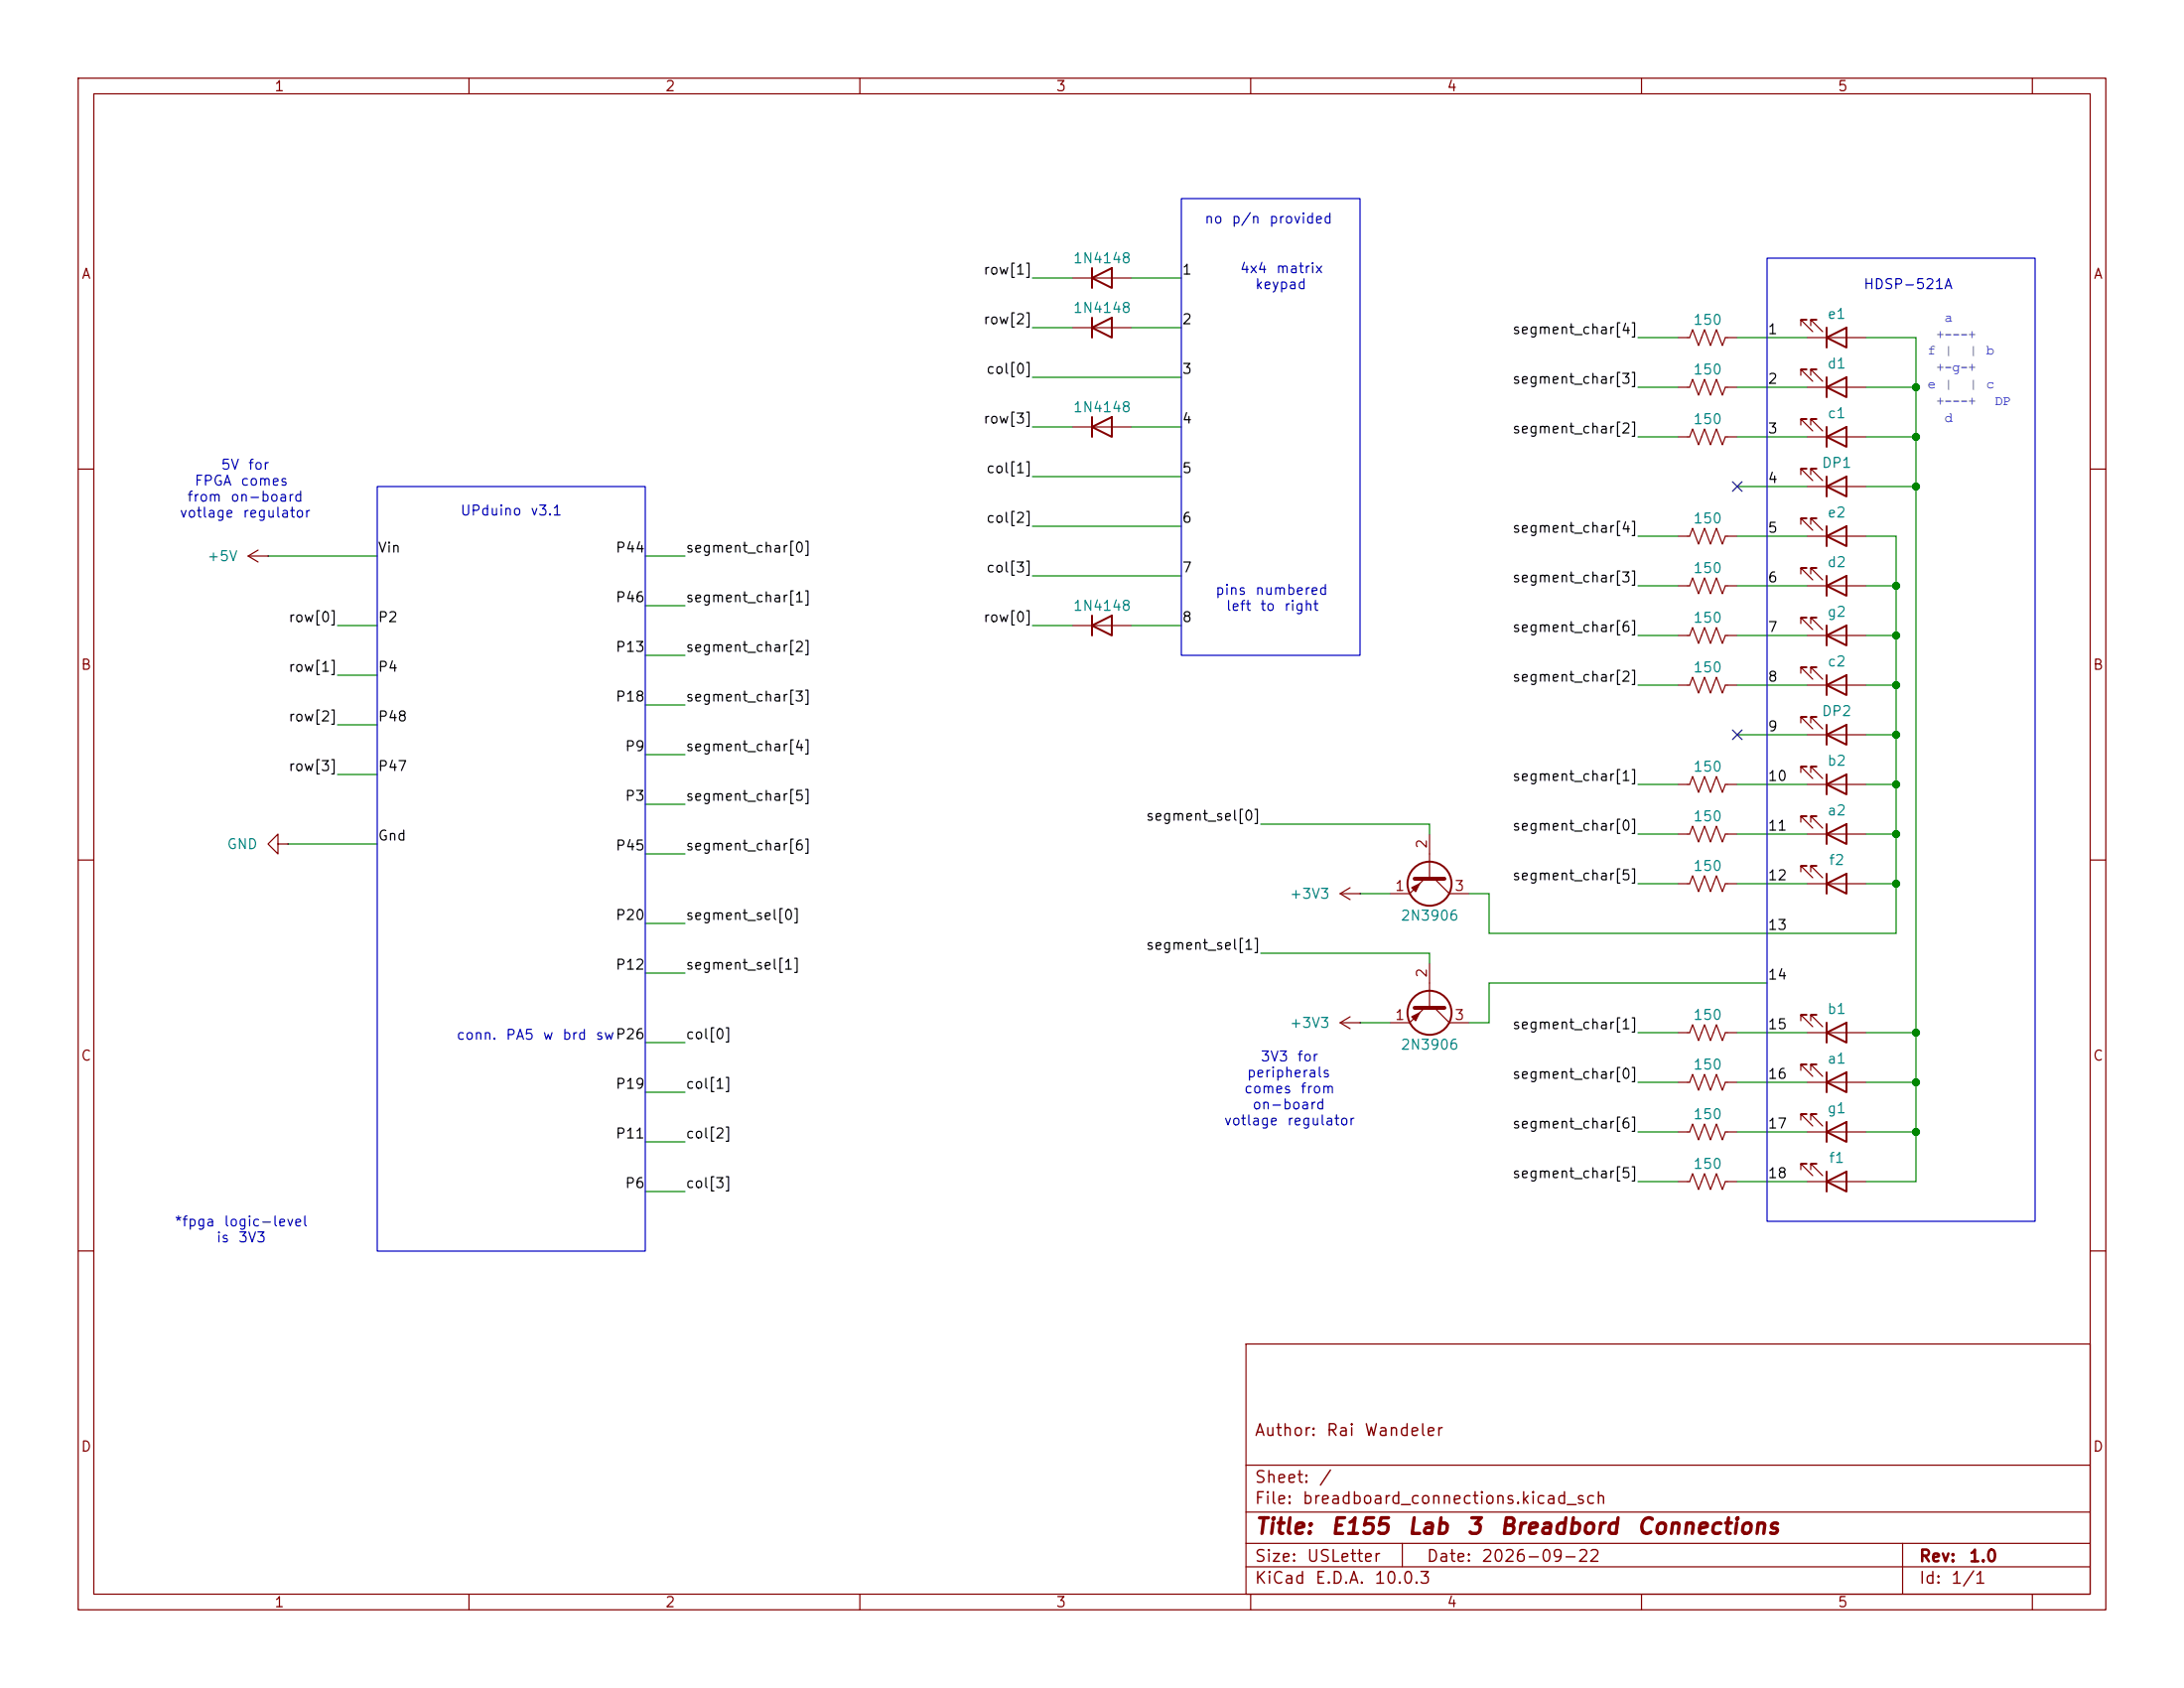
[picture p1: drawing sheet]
<svg xmlns="http://www.w3.org/2000/svg" width="279mm" height="216mm" viewBox="0 0 279 216" stroke-linecap="round" stroke-linejoin="round" font-family="sans-serif">
<g fill="none" stroke="#840000" stroke-width=".15">
<path d="M10 10h259.4v195.9h-259.4zM12 12h255.4v191.9h-255.4zM60 10v2M110 10v2M160 10v2M210 10v2M260 10v2M137.2 35.6h7.6M137.2 54.6h7.6M137.2 41.9h7.6M214.6 49.5h1.6l.3-1 .8 2 .8-2 .7 2 .8-2 .7 2 .4-1h1.5M214.6 43.2h1.6l.3-1 .8 2 .8-2 .7 2 .8-2 .7 2 .4-1h1.5"/>
<path d="M214.6 55.9h1.6l.3-1 .8 2 .8-2 .7 2 .8-2 .7 2 .4-1h1.5M230.4 54.4v-.8h.7h-.7l1.5 1.5M230.4 48v-.8h.7h-.7l1.5 1.6M230.4 41.7v-.8h.7h-.7l1.5 1.5M231.1 55.9h7.7M231.1 49.5h7.7M231.1 43.2h7.7M231.6 54.4v-.8h.8h-.8l1.6 1.5M231.6 48v-.8h.8h-.8l1.6 1.6M231.6 41.7v-.8h.8h-.8l1.6 1.5M10 60h2M31.7 71.1l1.3 .8"/>
<path d="M31.7 71.1h2.6M33 70.4l-1.3 .7M34.3 71.1h.1M214.6 68.6h1.6l.3-1 .8 2 .8-2 .7 2 .8-2 .7 2 .4-1h1.5M214.6 74.9h1.6l.3-1 .8 2 .8-2 .7 2 .8-2 .7 2 .4-1h1.5M230.4 67.1v-.8h.7h-.7l1.5 1.5M230.4 60.7v-.8h.7h-.7l1.5 1.6M230.4 79.8v-.8h.7h-.7l1.5 1.5M230.4 73.4v-.8h.7h-.7l1.5 1.6M231.1 68.6h7.7M231.1 62.2h7.7M231.1 74.9h7.7"/>
<path d="M231.6 67.1v-.8h.8h-.8l1.6 1.5M231.6 60.7v-.8h.8h-.8l1.6 1.6M231.6 79.8v-.8h.8h-.8l1.6 1.5M231.6 73.4v-.8h.8h-.8l1.6 1.6M267.4 60h2M137.2 80h7.6M214.6 81.3h1.6l.3-1 .8 2 .8-2 .7 2 .8-2 .7 2 .4-1h1.5M214.6 87.6h1.6l.3-1 .8 2 .8-2 .7 2 .8-2 .7 2 .4-1h1.5M230.4 92.5v-.8h.7h-.7l1.5 1.5M230.4 86.1v-.8h.7h-.7l1.5 1.6M230.4 98.8v-.8h.7h-.7l1.5 1.6M231.1 81.3h7.7"/>
<path d="M231.1 87.6h7.7M231.1 94h7.7M231.6 92.5v-.8h.8h-.8l1.6 1.5M231.6 86.1v-.8h.8h-.8l1.6 1.6M231.6 98.8v-.8h.8h-.8l1.6 1.6M10 110h2M35.6 108v-1.3l-1.3 1.3 1.3 1.2v-1.2h1.2M36.8 108h.1M171.4 114.3h2.6M171.4 114.3l1.3 .8M172.7 113.5l-1.3 .8M174 114.3h.1"/>
<path d="M182.2 112.4l-1.9 1.9h-2.5M182.9 106.7v5.7M183.5 112.4l1.9 1.9h2.6M214.6 100.3h1.6l.3-1 .8 2 .8-2 .7 2 .8-2 .7 2 .4-1h1.5M214.6 106.7h1.6l.3-1 .8 2 .8-2 .7 2 .8-2 .7 2 .4-1h1.5M214.6 113h1.6l.3-1 .8 2 .8-2 .7 2 .8-2 .7 2 .4-1h1.5M230.4 111.5v-.8h.7h-.7l1.5 1.6M230.4 105.2v-.8h.7h-.7l1.5 1.5M231.1 100.3h7.7M231.1 106.7h7.7M231.1 113h7.7M231.6 111.5v-.8h.8h-.8l1.6 1.6"/>
<path d="M231.6 105.2v-.8h.8h-.8l1.6 1.5M267.4 110h2M171.4 130.8h2.6M171.4 130.8l1.3 .8M172.7 130l-1.3 .8M174 130.8h.1M182.2 128.9l-1.9 1.9h-2.5M182.9 123.2v5.7M183.5 128.9l1.9 1.9h2.6M214.6 138.4h1.6l.3-1 .8 2 .8-2 .7 2 .8-2 .7 2 .4-1h1.5M214.6 132.1h1.6l.3-1 .8 2 .8-2 .7 2 .8-2 .7 2 .4-1h1.5M230.4 136.9v-.8h.7h-.7l1.5 1.6"/>
<path d="M230.4 130.6v-.8h.7h-.7l1.5 1.5M231.1 138.4h7.7M231.1 132.1h7.7M231.6 136.9v-.8h.8h-.8l1.6 1.6M231.6 130.6v-.8h.8h-.8l1.6 1.5M214.6 144.8h1.6l.3-1 .8 2 .8-2 .7 2 .8-2 .7 2 .4-1h1.5M214.6 151.1h1.6l.3-1 .8 2 .8-2 .7 2 .8-2 .7 2 .4-1h1.5M230.4 143.3v-.8h.7h-.7l1.5 1.5M230.4 149.6v-.8h.7h-.7l1.5 1.6M231.1 144.8h7.7M231.1 151.1h7.7M231.6 143.3v-.8h.8h-.8l1.6 1.5"/>
<path d="M231.6 149.6v-.8h.8h-.8l1.6 1.6M10 160h2M159.4 171.9h108v32h-108zM267.4 160h2M159.4 197.4h108M159.4 193.4h108M159.4 187.4h108M179.4 197.4v3M243.4 197.4v6.5M60 203.9v2M110 203.9v2M159.4 200.4h108"/>
<path d="M160 203.9v2M210 203.9v2M260 203.9v2"/>
</g>
<g fill="none" stroke="#840000" stroke-width=".25">
<path d="M139.7 35.6l2.5-1.3v2.5zM139.7 34.3v2.5M139.7 54.6l2.5-1.3v2.6zM139.7 41.9l2.5-1.3v2.6zM139.7 40.6v2.6M139.7 53.3v2.6M233.7 55.9l2.5-1.3v2.6zM233.7 49.5l2.5-1.2v2.5zM233.7 43.2l2.5-1.3v2.6zM233.7 41.9v2.6M233.7 48.3v2.5M233.7 54.6v2.6"/>
<path d="M139.7 78.7v2.6M233.7 68.6l2.5-1.3v2.6zM233.7 62.2l2.5-1.2v2.5zM233.7 74.9l2.5-1.2v2.5zM233.7 61v2.5M233.7 67.3v2.6M233.7 73.7v2.5M139.7 80l2.5-1.3v2.6zM233.7 81.3l2.5-1.3v2.6zM233.7 94l2.5-1.3v2.6zM233.7 87.6l2.5-1.2v2.5zM233.7 80v2.6"/>
<path d="M233.7 86.4v2.5M233.7 92.7v2.6M233.7 99.1v2.5M233.7 113l2.5-1.2v2.5zM233.7 106.7l2.5-1.3v2.6zM233.7 100.3l2.5-1.2v2.5zM233.7 105.4v2.6M233.7 111.8v2.5M233.7 138.4l2.5-1.2v2.5zM233.7 132.1l2.5-1.3v2.6zM233.7 130.8v2.6M233.7 137.2v2.5"/>
<path d="M233.7 144.8l2.5-1.3v2.6zM233.7 151.1l2.5-1.2v2.5zM233.7 143.5v2.6M233.7 149.9v2.5"/>
<circle cx="182.9" cy="113" r="2.82"/>
<circle cx="182.9" cy="129.5" r="2.82"/>
</g>
<path d="M181 112.4h3.8M181 128.9h3.8" fill="none" stroke="#840000" stroke-width=".51"/>
<g fill="#840000" stroke="#840000" stroke-width=".15">
<path d="M180.6 113.5l1-.5-.5 1z"/>
<path d="M180.6 130l1-.5-.5 1.1z"/>
</g>
<g fill="none" stroke="#008400" stroke-width=".15">
<path d="M132.1 35.6h5.1M144.8 35.6h6.3M132.1 54.6h5.1M132.1 48.3h19M132.1 41.9h5.1M144.8 54.6h6.3M144.8 41.9h6.3M209.5 49.5h5.1M209.5 55.9h5.1M209.5 43.2h5.1M222.2 49.5h8.9M222.2 55.9h8.9"/>
<path d="M222.2 43.2h8.9M238.8 43.2h6.3v107.9h-6.3M238.8 49.5h6.3M238.8 55.9h6.3M34.3 71.1h14M82.5 71.1h5.1M82.5 77.5h5.1M132.1 67.3h19M132.1 61h19M132.1 73.7h19M209.5 68.6h5.1M209.5 74.9h5.1"/>
<path d="M222.2 68.6h8.9M222.2 74.9h8.9M222.2 62.2h8.9M238.8 68.6h3.8v50.8h-52.1v-5.1h-2.5M238.8 74.9h3.8M238.8 62.2h6.3M43.2 86.4h5.1M43.2 80h5.1M43.2 92.7h5.1M43.2 99.1h5.1M82.5 90.2h5.1M82.5 83.8h5.1"/>
<path d="M82.5 96.5h5.1M132.1 80h5.1M144.8 80h6.3M209.5 87.6h5.1M209.5 81.3h5.1M222.2 87.6h8.9M222.2 81.3h8.9M222.2 94h8.9M238.8 87.6h3.8M238.8 81.3h3.8M238.8 94h3.8M36.8 108h11.5"/>
<path d="M82.5 102.9h5.1M82.5 109.2h5.1M82.5 118.1h5.1M161.3 105.4h21.6v1.3M174 114.3h3.8M209.5 106.7h5.1M209.5 113h5.1M209.5 100.3h5.1M222.2 106.7h8.9M222.2 113h8.9M222.2 100.3h8.9M238.8 106.7h3.8"/>
<path d="M238.8 113h3.8M238.8 100.3h3.8M82.5 139.7h5.1M82.5 133.4h5.1M82.5 124.5h5.1M161.3 121.9h21.6v1.3M174 130.8h3.8M209.5 132.1h5.1M209.5 138.4h5.1M222.2 132.1h8.9M222.2 138.4h8.9M226.1 125.7h-35.6v5.1h-2.5"/>
<path d="M238.8 132.1h6.3M238.8 138.4h6.3M82.5 152.4h5.1M82.5 146.1h5.1M209.5 144.8h5.1M209.5 151.1h5.1M222.2 144.8h8.9M222.2 151.1h8.9M238.8 144.8h6.3"/>
</g>
<path d="M221.6 61.6l1.3 1.2M222.9 61.6l-1.3 1.2M221.6 93.4l1.3 1.2M222.9 93.4l-1.3 1.2" fill="none" stroke="#000084" stroke-width=".15"/>
<path d="M151.1 25.4h22.9v58.4h-22.9zM226.1 33h34.2v123.2h-34.2zM48.3 62.2h34.2v97.8h-34.2z" fill="none" stroke="#0000c2" stroke-width=".15"/>
<g fill="#008400" stroke="#008400" stroke-width=".13">
<circle cx="245.1" cy="55.9" r=".46"/>
<circle cx="245.1" cy="62.2" r=".46"/>
<circle cx="245.1" cy="49.5" r=".46"/>
<circle cx="242.6" cy="94" r=".46"/>
<circle cx="242.6" cy="81.3" r=".46"/>
<circle cx="242.6" cy="87.6" r=".46"/>
<circle cx="242.6" cy="113" r=".46"/>
<circle cx="242.6" cy="106.7" r=".46"/>
<circle cx="242.6" cy="100.3" r=".46"/>
<circle cx="242.6" cy="74.9" r=".46"/>
<circle cx="245.1" cy="138.4" r=".46"/>
<circle cx="245.1" cy="132.1" r=".46"/>
<circle cx="245.1" cy="144.8" r=".46"/>
</g>
<g font-size="2" fill="#840000">
<text x="160.4" y="196.7">Title:</text>
<text x="170.1" y="196.7">E155</text>
<text x="179.9" y="196.7">Lab</text>
<text x="187.5" y="196.7">3</text>
<text x="191.7" y="196.7">Breadbord</text>
<text x="209.3" y="196.7">Connections</text>
</g>
<g font-size="1.8" fill="#0000c2">
<text x="248.8" y="41.1">a</text>
<text x="246.6" y="45.4">f |</text>
<text x="247.7" y="43.3">+---+</text>
<text x="247.7" y="47.5">+-g-+</text>
<text x="252" y="45.4">| b</text>
<text x="246.6" y="49.7">e |</text>
<text x="247.7" y="51.8">+---+</text>
<text x="248.8" y="53.9">d</text>
<text x="252" y="49.7">| c</text>
<text x="255.2" y="51.8">DP</text>
</g>
<g font-size="1.5" fill="#840000">
<text x="160.4" y="184">Author:</text>
<text x="169.6" y="184">Rai</text>
<text x="174.4" y="184">Wandeler</text>
<text x="160.4" y="190">Sheet:</text>
<text x="168.6" y="190">/</text>
<text x="160.4" y="192.7">File:</text>
<text x="166.5" y="192.7">breadboard_connections.kicad_sch</text>
<text x="160.4" y="202.9">KiCad</text>
<text x="160.4" y="200.1">Size:</text>
<text x="167.1" y="200.1">USLetter</text>
<text x="168.1" y="202.9">E.D.A.</text>
<text x="175.7" y="202.9">10.0.3</text>
<text x="182.4" y="200.1">Date:</text>
<text x="189.4" y="200.1">2026-09-22</text>
<text x="245.4" y="200.1">Rev:</text>
<text x="245.4" y="202.9">Id:</text>
<text x="249.5" y="202.9">1/1</text>
<text x="251.8" y="200.1">1.0</text>
</g>
<g font-size="1.3" fill="#840000">
<text x="35" y="12">1</text>
<text x="85" y="12">2</text>
<text x="135" y="12">3</text>
<text x="185" y="12">4</text>
<text x="235" y="12">5</text>
<text x="10.3" y="36">A</text>
<text x="267.7" y="36">A</text>
<text x="10.3" y="86">B</text>
<text x="267.7" y="86">B</text>
<text x="182.9" y="108.7" transform="rotate(-90 182.9 108.7)">2</text>
<text x="178.4" y="114.3">1</text>
<text x="186" y="114.3">3</text>
<text x="182.9" y="125.2" transform="rotate(-90 182.9 125.2)">2</text>
<text x="178.4" y="130.8">1</text>
<text x="186" y="130.8">3</text>
<text x="10.3" y="136">C</text>
<text x="267.7" y="136">C</text>
<text x="10.3" y="186">D</text>
<text x="267.7" y="186">D</text>
<text x="35" y="205.9">1</text>
<text x="85" y="205.9">2</text>
<text x="135" y="205.9">3</text>
<text x="185" y="205.9">4</text>
<text x="235" y="205.9">5</text>
</g>
<g font-size="1.3" fill="#0000c2">
<text x="154" y="28.9">no</text>
<text x="157.5" y="28.9">p/n</text>
<text x="162.3" y="28.9">provided</text>
<text x="158.5" y="35.3">4x4</text>
<text x="163.1" y="35.3">matrix</text>
<text x="160.5" y="37.3">keypad</text>
<text x="238.3" y="37.3">HDSP-521A</text>
<text x="23.9" y="64.5">from</text>
<text x="24.8" y="62.4">FPGA</text>
<text x="28.2" y="60.4">5V</text>
<text x="29.4" y="64.5">on-board</text>
<text x="30.7" y="62.4">comes</text>
<text x="31.6" y="60.4">for</text>
<text x="22.9" y="66.5">votlage</text>
<text x="31" y="66.5">regulator</text>
<text x="58.8" y="66.3">UPduino</text>
<text x="67.8" y="66.3">v3.1</text>
<text x="155.4" y="76.4">pins</text>
<text x="160.5" y="76.4">numbered</text>
<text x="156.7" y="78.5">left</text>
<text x="161.1" y="78.5">to</text>
<text x="164.2" y="78.5">right</text>
<text x="58.3" y="133.3">conn.</text>
<text x="64.6" y="133.3">PA5</text>
<text x="69.3" y="133.3">w</text>
<text x="71.8" y="133.3">brd</text>
<text x="76.1" y="133.3">swP26</text>
<text x="161.2" y="136.1">3V3</text>
<text x="165.9" y="136.1">for</text>
<text x="159.1" y="140.2">comes</text>
<text x="159.4" y="138.1">peripherals</text>
<text x="160.1" y="142.2">on-board</text>
<text x="166.3" y="140.2">from</text>
<text x="156.5" y="144.3">votlage</text>
<text x="164.6" y="144.3">regulator</text>
<text x="22.2" y="157.2">*fpga</text>
<text x="27.6" y="159.2">is</text>
<text x="28.5" y="157.2">logic-level</text>
<text x="30.4" y="159.2">3V3</text>
</g>
<g font-size="1.3">
<text x="125.7" y="35.4">row[1]</text>
<text x="151.1" y="35.4">1</text>
<text x="125.7" y="41.8">row[2]</text>
<text x="151.1" y="41.8">2</text>
<text x="193.4" y="43.1">segment_char[4]</text>
<text x="226.1" y="43.1">1</text>
<text x="126.1" y="48.1">col[0]</text>
<text x="151.1" y="48.1">3</text>
<text x="193.4" y="49.4">segment_char[3]</text>
<text x="226.1" y="49.4">2</text>
<text x="125.7" y="54.5">row[3]</text>
<text x="151.1" y="54.5">4</text>
<text x="193.4" y="55.8">segment_char[2]</text>
<text x="226.1" y="55.8">3</text>
<text x="126.1" y="60.8">col[1]</text>
<text x="151.1" y="60.8">5</text>
<text x="226.1" y="62.1">4</text>
<text x="48.3" y="71">Vin</text>
<text x="78.7" y="71">P44</text>
<text x="87.6" y="71">segment_char[0]</text>
<text x="126.1" y="67.2">col[2]</text>
<text x="151.1" y="67.2">6</text>
<text x="193.4" y="68.5">segment_char[4]</text>
<text x="226.1" y="68.5">5</text>
<text x="78.7" y="77.3">P46</text>
<text x="87.6" y="77.3">segment_char[1]</text>
<text x="126.1" y="73.5">col[3]</text>
<text x="151.1" y="73.5">7</text>
<text x="193.4" y="74.8">segment_char[3]</text>
<text x="226.1" y="74.8">6</text>
<text x="36.8" y="79.9">row[0]</text>
<text x="48.3" y="79.9">P2</text>
<text x="78.7" y="83.7">P13</text>
<text x="87.6" y="83.7">segment_char[2]</text>
<text x="125.7" y="79.9">row[0]</text>
<text x="151.1" y="79.9">8</text>
<text x="193.4" y="81.2">segment_char[6]</text>
<text x="226.1" y="81.2">7</text>
<text x="36.8" y="86.2">row[1]</text>
<text x="48.3" y="86.2">P4</text>
<text x="193.4" y="87.5">segment_char[2]</text>
<text x="226.1" y="87.5">8</text>
<text x="36.8" y="92.6">row[2]</text>
<text x="48.3" y="92.6">P48</text>
<text x="78.7" y="90">P18</text>
<text x="87.6" y="90">segment_char[3]</text>
<text x="226.1" y="93.9">9</text>
<text x="36.8" y="98.9">row[3]</text>
<text x="48.3" y="98.9">P47</text>
<text x="79.9" y="96.4">P9</text>
<text x="87.6" y="96.4">segment_char[4]</text>
<text x="193.4" y="100.2">segment_char[1]</text>
<text x="226.1" y="100.2">10</text>
<text x="48.3" y="107.8">Gnd</text>
<text x="79.9" y="102.7">P3</text>
<text x="87.6" y="102.7">segment_char[5]</text>
<text x="146.5" y="105.3">segment_sel[0]</text>
<text x="193.4" y="106.6">segment_char[0]</text>
<text x="226.1" y="106.6">11</text>
<text x="78.7" y="109.1">P45</text>
<text x="87.6" y="109.1">segment_char[6]</text>
<text x="193.4" y="112.9">segment_char[5]</text>
<text x="226.1" y="112.9">12</text>
<text x="78.7" y="118">P20</text>
<text x="87.6" y="118">segment_sel[0]</text>
<text x="226.1" y="119.3">13</text>
<text x="78.7" y="124.3">P12</text>
<text x="87.6" y="124.3">segment_sel[1]</text>
<text x="146.5" y="121.8">segment_sel[1]</text>
<text x="226.1" y="125.6">14</text>
<text x="193.4" y="132">segment_char[1]</text>
<text x="226.1" y="132">15</text>
<text x="87.6" y="133.2">col[0]</text>
<text x="78.7" y="139.6">P19</text>
<text x="87.6" y="139.6">col[1]</text>
<text x="193.4" y="138.3">segment_char[0]</text>
<text x="226.1" y="138.3">16</text>
<text x="78.7" y="145.9">P11</text>
<text x="87.6" y="145.9">col[2]</text>
<text x="193.4" y="144.7">segment_char[6]</text>
<text x="226.1" y="144.7">17</text>
<text x="79.9" y="152.3">P6</text>
<text x="87.6" y="152.3">col[3]</text>
<text x="193.4" y="151">segment_char[5]</text>
<text x="226.1" y="151">18</text>
</g>
<g font-size="1.3" fill="#008484">
<text x="137.2" y="34">1N4148</text>
<text x="137.2" y="40.3">1N4148</text>
<text x="216.5" y="41.9">150</text>
<text x="233.7" y="41.1">e1</text>
<text x="233.7" y="47.5">d1</text>
<text x="137.2" y="53">1N4148</text>
<text x="216.5" y="48.2">150</text>
<text x="233.7" y="53.8">c1</text>
<text x="216.5" y="54.6">150</text>
<text x="233" y="60.2">DP1</text>
<text x="216.5" y="67.3">150</text>
<text x="233.7" y="66.5">e2</text>
<text x="26.4" y="72.1">+5V</text>
<text x="216.5" y="73.6">150</text>
<text x="233.7" y="72.9">d2</text>
<text x="137.2" y="78.4">1N4148</text>
<text x="216.5" y="80">150</text>
<text x="233.7" y="79.2">g2</text>
<text x="216.5" y="86.3">150</text>
<text x="233.7" y="85.6">c2</text>
<text x="233" y="91.9">DP2</text>
<text x="216.5" y="99">150</text>
<text x="233.7" y="98.3">b2</text>
<text x="216.5" y="105.4">150</text>
<text x="233.7" y="104.6">a2</text>
<text x="28.9" y="108.9">GND</text>
<text x="216.5" y="111.7">150</text>
<text x="233.9" y="111">f2</text>
<text x="164.9" y="115.3">+3V3</text>
<text x="179.1" y="118.1">2N3906</text>
<text x="164.9" y="131.8">+3V3</text>
<text x="216.5" y="130.8">150</text>
<text x="233.7" y="130">b1</text>
<text x="179.1" y="134.6">2N3906</text>
<text x="216.5" y="137.1">150</text>
<text x="233.7" y="136.4">a1</text>
<text x="216.5" y="143.5">150</text>
<text x="233.7" y="142.7">g1</text>
<text x="216.5" y="149.8">150</text>
<text x="233.9" y="149.1">f1</text>
</g>
</svg>
